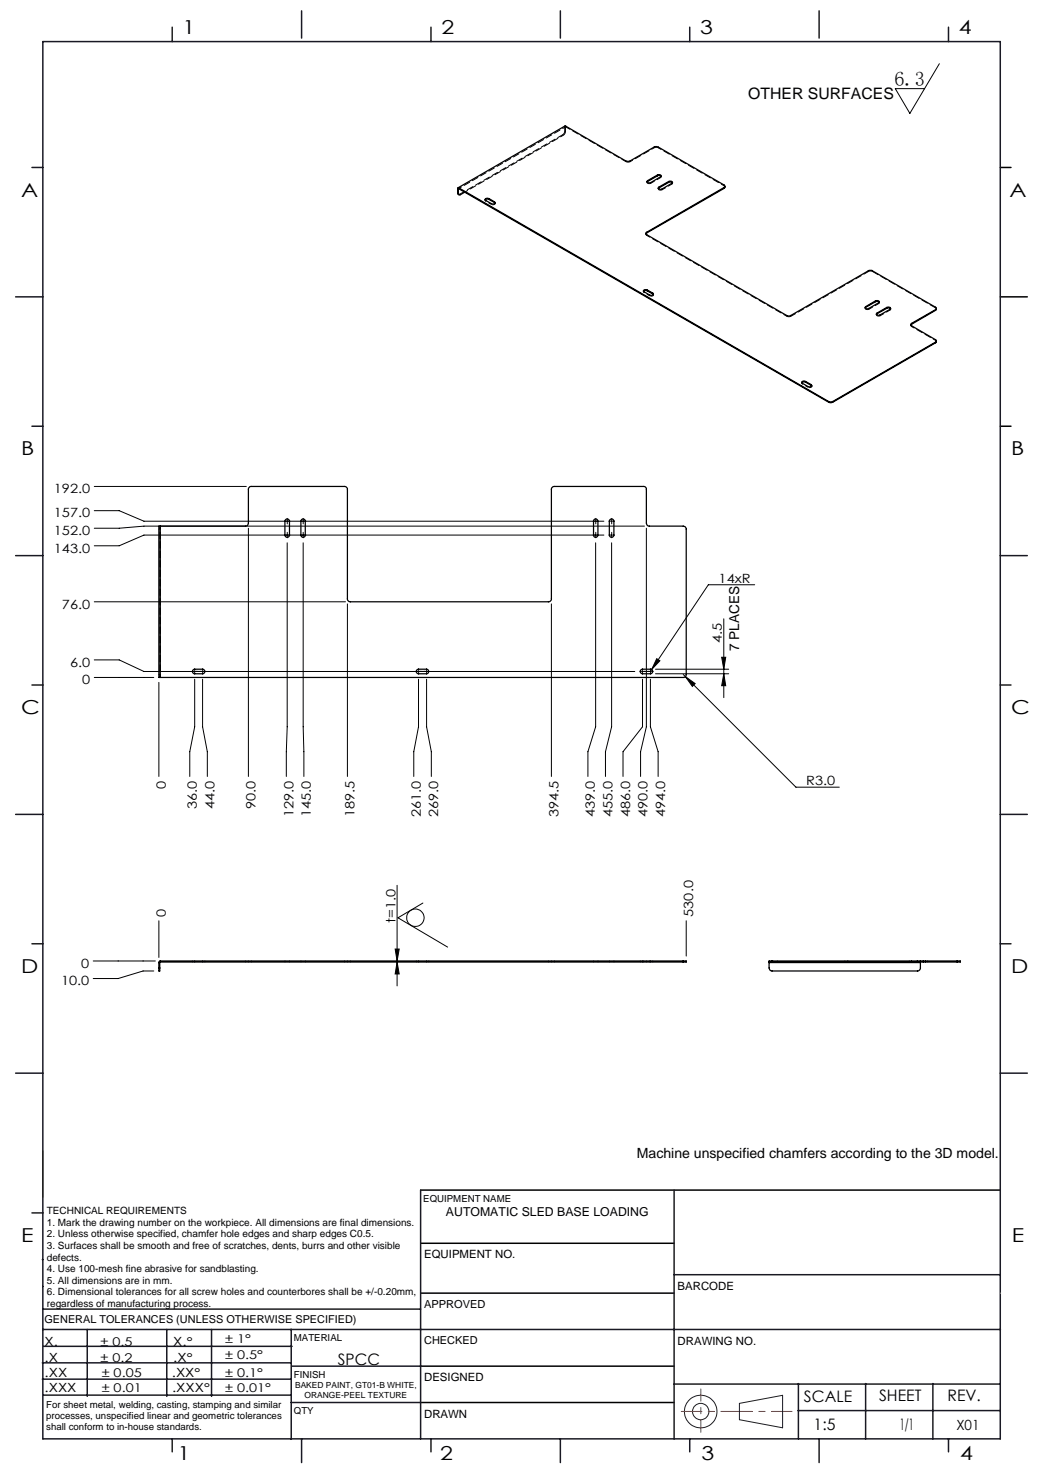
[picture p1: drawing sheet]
<svg xmlns="http://www.w3.org/2000/svg" width="210mm" height="297mm" viewBox="0 0 210 297" stroke-linecap="round" stroke-linejoin="round" font-family="sans-serif">
<g fill="none" stroke="#000" stroke-width=".2">
<path d="M188.8 12.8l-6 10-2.9-5h5.9M18.9 97.8h30.6M18.9 102.6h5.1l4.9 2.1h92.5M49.9 106.1v49.9M57.7 107.5v.1M57.7 109.1v36.9l-.2 10M60.9 109.1v36.9l.2 10M60.9 107.5v.1M119.7 107.5v.1M119.7 109.1v36.9l-1.6 5.1v4.9M121.4 107.5h-92.5l-4.9 2.2h-5.1M122.8 107.5h.2"/>
<path d="M122.9 107.5v.1M122.9 109.1v36.9l-1.2 5.1v4.9M129.5 105.7h-100.6l-4.9 .4h-5.1M129.9 106.1v39.9l-1.2 5.1v4.9M151.7 117.5h-9.4l-11.3 17M18.9 132.6h5.1l4.9 2.3h98.7M18.9 136.1h12M18.9 120.9h50.5M31.9 137.1v18.9M39.1 134.8v.2M39.1 136.5v9.5l-1 5.1v4.9M40.7 136.5v9.5l1 5.1v4.9"/>
<path d="M69.8 121.4v34.6M84.1 134.8v.2M84.1 136.5v9.5l-1 5.1v4.9M85.7 136.5v9.5l1 5.1v4.9M110.8 121.4v34.6M129 134.9h.2M129.1 134.8v.2M129.1 136.5v9.5l-3.9 5.1v4.9M130.7 136.5v9.5l1.6 5.1v4.9M131 134.5l-.3 .4M131.7 134.5h14.7M131.7 135.4h14.7"/>
<path d="M132 132.4l.6 .4-1.6 1.7zM137.3 135.5l22.6 22.7h8.8M137.7 136l2 1.4-.6 .5zM145 132.1h.8l-.3 2.4zM145.5 135.4l.3 2.4h-.8zM145.5 124.4v15.8M79.8 177.9v20.2M18.7 193.1h12.5M30.9 195.1h-2.1l-5.1 1.5h-5M31.9 185v7.4M79.4 190.7h.8l-.4 2.4zM79.8 193.3l.4 2.4h-.8z"/>
<path d="M85 181.5l-5 2.9 10 5.9M137.9 185v7.1"/>
<circle cx="83.5" cy="184.4" r="1.75"/>
</g>
<g fill="none" stroke="#191924" stroke-width=".2">
<path d="M8.6 231.2v9.4M148.6 282l8.7-1.6v6.5l-8.7-1.6z"/>
<circle cx="140.8" cy="283.7" r="3.3"/>
<circle cx="140.8" cy="283.7" r="1.64"/>
</g>
<g fill="none" stroke="#000" stroke-width=".2" stroke-dasharray="15.2 1.3 1.3 1.3">
<path d="M57.5 107.5h-.3M57.5 104.7h-.3M57.7 107.3v-.3M57.7 107.7v.4M57.7 104.7v-.1M57.7 104.7h-.1M57.7 104.7v.1M57.7 104.7h.1M57.7 104.5v-.3M57.7 104.9v.4M57.9 107.5h.4M57.9 104.7h.4"/>
<path d="M60.7 107.5h-.3M60.7 104.7h-.3M60.9 107.3v-.3M60.9 107.7v.4M60.9 104.7v-.1M60.9 104.7h-.1M60.9 104.7v.1M60.9 104.7h.1M60.9 104.5v-.3M60.9 104.9v.4M61.1 107.5h.4M61.1 104.7h.4"/>
<path d="M119.5 107.5h-.3M119.5 104.7h-.3M119.7 107.3v-.3M119.7 107.7v.4M119.7 104.7v-.1M119.7 104.7h-.1M119.7 104.7v.1M119.7 104.7h.1M119.7 104.5v-.3M119.7 104.9v.4M119.9 107.5h.4M119.9 104.7h.4"/>
<path d="M122.7 107.5h-.3M122.7 104.7h-.3M122.9 107.3v-.3M122.9 107.7v.4M122.9 104.7v-.1M122.9 104.7h-.1M122.9 104.7v.1M122.9 104.7h.1M122.9 104.5v-.3M122.9 104.9v.4M123.1 107.5h.4M123.1 104.7h.4"/>
<path d="M38.9 134.9h-.3M39.1 134.7v-.3M39.1 135.1v.4M39.3 134.9h.4M39.3 134.9h1.2M40.5 134.9h-.3M40.7 134.9v-.1M40.7 134.9h-.1M40.7 134.9v.1M40.7 134.9h.1M40.7 134.7v-.3M40.7 135.1v.4"/>
<path d="M40.9 134.9h.4M83.9 134.9h-.3M84.1 134.7v-.3M84.1 135.1v.4M84.3 134.9h.4M84.3 134.9h1.2M85.5 134.9h-.3M85.7 134.9v-.1M85.7 134.9h-.1M85.7 134.9v.1M85.7 134.9h.1M85.7 134.7v-.3"/>
<path d="M85.7 135.1v.4M85.9 134.9h.4M128.9 134.9h-.3M129.1 134.7v-.3M129.1 135.1v.4M129.3 134.9h.4M129.3 134.9h1.2M130.5 134.9h-.3M130.7 134.9v-.1M130.7 134.9h-.1M130.7 134.9v.1M130.7 134.9h.1"/>
<path d="M130.7 134.7v-.3M130.7 135.1v.4M130.9 134.9h.4"/>
</g>
<path d="M201 33.7h2.2M201 59.7h5.4M201 85.7h2.2M84.5 239.1h116.5M84.6 259.9h50.9M84.6 249.8h50.9M84.6 274.5h50.9M84.5 281.8h51" fill="none" stroke="#000" stroke-width=".3"/>
<path d="M136.9 283.6h22.3" fill="none" stroke="#f00" stroke-width=".2" stroke-dasharray="6.3 1.3 1.3 1.3" stroke-dashoffset="2.2"/>
<path d="M140.8 287.8v-8.7" fill="none" stroke="#f00" stroke-width=".2" stroke-dasharray="6.3 1.3 1.3 1.3" stroke-dashoffset="3.9"/>
<g fill="none" stroke="#191924" stroke-width=".3">
<path d="M8.6 8.4h192.4v280.7h-192.4zM34.6 5.5v2.9M60.6 2.2v5.5M86.6 5.5v2.9M112.6 2.2v5.5M138.6 5.5v2.9M164.6 2.2v5.5M190.6 5.5v2.9M6.4 33.7h2.2M3.1 59.7h5.5M6.4 85.7h2.2M3.1 111.7h5.5"/>
<path d="M201 111.7h5.4M6.4 137.7h2.2M201 137.7h2.2M3.1 163.7h5.5M201 163.7h5.4M6.4 189.6h2.2M201 189.6h2.2M3.1 215.6h5.5M201 215.6h5.4M84.5 239.1v50M135.5 239.1v50M6.4 243.7h2.2"/>
<path d="M8.5 253.1h.1M8.6 258.5h.1M135.5 256.1h65.5M8.5 277.1h49.9M8.5 273.9h49.9M8.6 267.2h192.4M8.6 263.1h75.9M8.8 270.5h49.9M17.5 267.2v13.4M33.5 267.2v13.4M42.5 267.2v13.4M58.5 267.2v22"/>
<path d="M58.6 274.5h26M135.5 278.1h65.5M160.4 278v11.1M174 278v11.1M187.5 278v11.1M8.8 280.3h49.7M34.6 289.1v2.6M58.5 281.8h26M60.6 289.1v4.8M86.6 289.1v2.6M112.6 289.1v4.8M138.6 289.1v2.6"/>
<path d="M160.4 283.5h40.5M164.6 289.1v4.8M190.6 289.1v2.6"/>
</g>
<path d="M201 259.9h.1" fill="none" stroke="#c0c0c0" stroke-width=".2"/>
<g fill="#000">
<path d="M137.7 136l1.4 1.9 .6-.5zM132 132.4l-1 2.1 1.6-1.7z"/>
<path d="M79.4 190.7h.8l-.4 2.4zM79.8 193.3l.4 2.4h-.8zM145 132.1h.8l-.3 2.4zM145.5 135.4l.3 2.4h-.8z"/>
</g>
<g fill="none" stroke="#000" stroke-width=".25">
<path d="M92 37.7l21.5-12.4 12.5 7.1 .6-.1 4.9-2.8 .8 .1 13.3 7.7v.3l-15.6 9.1a.26 .26 0 0 0-.2 .2 .26 .26 0 0 0 .2 .3l28.4 16.3 .5-.1 15.8-9.1 .6 .1 12.7 7.3a.26 .26 0 0 1 .2 .3 .26 .26 0 0 1-.2 .2l-4.8 2.8a.26 .26 0 0 0-.2 .2 .26 .26 0 0 0 .2 .3l4.8 2.8a.26 .26 0 0 1 .2 .2 .26 .26 0 0 1-.2 .3l-20.6 11.9h-.7l-74.7-43v1.2l.3 .3M93.4 38.6l-.9 .5a.26 .26 0 0 1-.3 0 .26 .26 0 0 1-.1-.2l.1-1 74.5 43 .7-.1 20.7-11.9 .1-.4M97.6 39.9h.6l1.2 .7v.2l-.2 .2-.5-.1-1.1-.6-.1-.2zM130 36.4l2.3-1.3 .5 .1v.3l-2 1.2h-.7zM132.4 37.6l2.1-1.2 .6 .1v.3l-2.1 1.2h-.6l-.1-.2zM132.9 35.5l-.6-.2-2.3 1.3M135.1 36.8l-.6-.2-2.2 1.3M145.7 37.4l-.2 .4-15.7 9.2M97.5 40.2l.6-.2 1.4 .8M129.3 58.5l.6-.1 1.4 .8M129.3 58.3l.6-.1 1.3 .7 .1 .2-.1 .2h-.6l-1.3-.7zM161.1 76.9l.5-.2 .3 .1 1.2 .8"/>
<path d="M161.2 76.7l.4-.2 .3 .2 1.1 .6 .1 .3-.4 .1h-.3l-1.2-.7-.1-.2zM173.9 61.7l2-1.2 .3-.1 .5 .2-.1 .3-2.2 1.2-.4-.1zM176.2 62.9l2-1.1 .3-.1 .4 .2v.3l-2.2 1.2-.5-.1-.1-.2zM176.7 60.7l-.6-.1-2.3 1.3M179 62.1l-.6-.2-2.3 1.3M188.2 62l-.1 .3-5.1 3M32.2 105.7h17.1a.6 .6 0 0 0 .6-.6v-6.7a.6 .6 0 0 1 .6-.6h18.7a.6 .6 0 0 1 .6 .6v21.9a.6 .6 0 0 0 .6 .6h39.8a.6 .6 0 0 0 .6-.6v-21.9a.6 .6 0 0 1 .6-.6h17.9a.55 .55 0 0 1 .6 .6v6.7a.6 .6 0 0 0 .6 .6h6.8a.6 .6 0 0 1 .6 .6v29.2a.6 .6 0 0 1-.6 .6h-105.1M32.2 105.7h-.3v30.4h.3M32.2 105.7v30.4M57.4 104.4l.3-.1 .4 .3 .1 2.9a.46 .46 0 0 1-.5 .5 .46 .46 0 0 1-.4-.5v-2.8zM60.6 104.4l.3-.1 .4 .3v2.9a.44 .44 0 0 1-.4 .5 .44 .44 0 0 1-.4-.5v-2.8zM119.4 104.4l.3-.1 .4 .3 .1 2.9a.44 .44 0 0 1-.5 .5 .44 .44 0 0 1-.4-.5z"/>
<path d="M122.6 104.4l.3-.1 .4 .3 .1 2.9a.46 .46 0 0 1-.5 .5 .46 .46 0 0 1-.5-.5v-2.8zM38.8 134.6l.3-.1h1.6a.46 .46 0 0 1 .5 .4 .46 .46 0 0 1-.5 .5h-1.8l-.2-.5zM83.8 134.6l.3-.1h1.6a.46 .46 0 0 1 .4 .4 .46 .46 0 0 1-.4 .5h-1.8l-.3-.5zM128.8 134.6l.3-.1h1.6a.46 .46 0 0 1 .5 .4 .46 .46 0 0 1-.5 .5h-1.8l-.2-.5zM31.9 194.5v.6h.2v-.6M31.9 194.5h.2M31.9 193.4v1.1M31.9 193.4h.2M32.1 193.4v1.1M32.2 193.1l-.3 .3M32.2 193.3l-.1 .1M32.2 193.3h105.1"/>
<path d="M32.2 193.1v.2M32.2 193.1h105.1M137.3 193.1h.6v.2h-.6M137.3 193.1v.2M154.6 193.3h.6M154.6 193.3v.1M154.6 193.4v1.1a.6 .6 0 0 0 .6 .6h29.2a.6 .6 0 0 0 .6-.6v-1.1M154.6 193.4h30.4M155.2 193.1h-.2a.3 .3 0 0 0-.3 0 .3 .3 0 0 0-.1 .2M155.2 193.3h29.2M155.2 193.1h29.2M155.2 193.1v.2"/>
<path d="M184.4 193.3h.6M184.4 193.1h.6M184.4 193.1v.2M185 193.3h.6M185 193.1h.6M185 193.3v.1M185 193.1v.2M185.6 193.3h6.8M185.6 193.1h6.8M185.6 193.1v.2M192.4 193.1h.6v.2h-.6M192.4 193.1v.2"/>
</g>
<g fill="none" stroke="#000" stroke-width=".2" stroke-dasharray="1.3 .6">
<path d="M92.1 39h.3M113.6 25.3l-.1 .2M113.7 25.5h-.1M130 36.5v.1M132.3 37.8v.1M132.9 35.4l-.1 .3M132.9 35.5v-.2M135.1 36.7l-.1 .3M135.2 36.8v-.2M145.5 37.3l.2 .3M97.5 40.1v.1M97.6 40.4l-.1-.2"/>
<path d="M99.5 40.9v-.2M129.3 58.4v.2M129.4 58.8l-.1-.3M129.8 46.9v.2M129.8 47l.2 .3M131.3 59.3v-.2M175.4 54.6l12.6 7.3M161.1 76.8v.2M161.3 77.2l-.2-.3M163.2 77.6v-.1M173.9 61.8v.2M176.1 63.1v.2"/>
<path d="M176.7 60.7l-.1 .3M176.7 60.8v-.2M179 62l-.1 .3M179 62.1v-.1M183 65.2v.2M183.2 65.6l-.1-.3M188.2 68.6l-.2-.2M188.2 62.1l-.2-.2M32.1 106.3h-.2M31.9 135.5h.2M31.9 194.5h.2M32.1 193.4h-.2"/>
<path d="M32.2 193.3v-.2M38.7 193.1v.2M39.1 193.3v-.2M40.7 193.3v-.2M41.2 193.3v-.2M49.3 193.3v-.2M49.9 193.1v.2M50.5 193.1v.2M57.3 193.3v-.2M58.2 193.3v-.2M60.5 193.3v-.2M61.4 193.3v-.2"/>
<path d="M69.2 193.1v.2M69.8 193.1v.2M70.4 193.3v-.2M83.7 193.1v.2M84.1 193.3v-.2M85.7 193.3v-.2M86.2 193.3v-.2M110.2 193.1v.2M110.8 193.3v-.2M111.4 193.3v-.2M119.3 193.3v-.2M120.2 193.3v-.2"/>
<path d="M122.5 193.3v-.2M123.4 193.3v-.2M128.7 193.1v.2M129.1 193.3v-.2M129.3 193.3v-.2M129.9 193.3v-.2M130.5 193.1v.2M130.7 193.3v-.2M131.2 193.3v-.2M137.3 193.3v-.2M155.3 193.3v-.2M156.2 193.3v-.2"/>
<path d="M169.8 193.1v.2M170.4 193.3v-.2M170.4 193.1v.2M182.7 193.1v.2M183.2 193.3v-.2M185.6 193.1v.2M186 193.3v-.2M186.4 193.3v-.2M192.4 193.1v.2M192.4 193.3v-.2"/>
</g>
<path d="M131.4 29.7l-4.8 2.8M98.7 41.1l-1.1-.7M130.6 59.4l-1.2-.6M162.4 77.8l-1.1-.6M188 68.4l-4.8-2.8M32.1 105.7v30.4M32.2 136.1v-30.4M154.6 193.4h30.4" fill="none" stroke="#000" stroke-width=".2" stroke-dasharray="1.3 .6" stroke-dashoffset=".7"/>
<path d="M130.8 36.8l-.5 .1-.3-.2v-.1M133 38.1l-.4 .1-.3-.2v-.1M99.5 40.8v.2l-.3 .1h-.5M131.3 59.2v.2l-.2 .1-.5-.1M163.1 77.5v.2l-.2 .2-.5-.1M174.6 62.1l-.5 .1-.2-.2v-.1M176.9 63.4l-.5 .1-.3-.1v-.2" fill="none" stroke="#000" stroke-width=".2" stroke-dasharray="1.3 .6" stroke-dashoffset=".5"/>
<path d="M113.1 27.1l.3-.3 .1-.4M113.5 26.4v-.9M113.6 26.4v-.9M113.6 26.4l-.1 .5-.3 .3M126.6 32.5l-.4 .1-.4-.1M132.3 29.7l-.4-.1-.5 .1M132.8 35.7l-2 1.1M135 37l-2 1.1M174.5 54.6l.4-.1 .5 .1M158.1 63.5l.4 .1 .5-.1M176.6 61l-2 1.1M178.9 62.3l-2 1.1" fill="none" stroke="#000" stroke-width=".2" stroke-dasharray="1.3 .6" stroke-dashoffset=".4"/>
<path d="M159 63.5l15.5-8.9" fill="none" stroke="#000" stroke-width=".2" stroke-dasharray="1.3 .6" stroke-dashoffset=".2"/>
<path d="M93.4 38.6l19.8-11.4M113.7 25.5l-21.5 12.4M132.3 29.7l13.2 7.6M130 47.3l28.1 16.2" fill="none" stroke="#000" stroke-width=".2" stroke-dasharray="1.3 .6" stroke-dashoffset=".6"/>
<path d="M92.4 39l20.7-11.9" fill="none" stroke="#000" stroke-width=".2" stroke-dasharray="1.3 .6" stroke-dashoffset=".1"/>
<path d="M125.8 32.5l-12.1-7" fill="none" stroke="#000" stroke-width=".2" stroke-dasharray="1.3 .6" stroke-dashoffset=".3"/>
<text font-size="4.1" x="179.7" y="17.2">6.3</text>
<g font-size="3.9">
<text x="36.7" y="6.9">1</text>
<text x="88.7" y="6.9">2</text>
<text x="140.7" y="6.9">3</text>
<text x="192.7" y="6.9">4</text>
<text x="4.2" y="39.5">A</text>
<text x="202.9" y="39.5">A</text>
<text x="4.2" y="91.5">B</text>
<text x="203.2" y="91.5">B</text>
<text x="4.2" y="143.5">C</text>
<text x="203.2" y="143.5">C</text>
<text x="4.2" y="195.5">D</text>
<text x="203.2" y="195.5">D</text>
<text x="4.2" y="249.6">E</text>
<text x="203.3" y="249.6">E</text>
<text x="35.7" y="293.4">1</text>
<text x="88.4" y="293.4">2</text>
<text x="141" y="293.4">3</text>
<text x="193" y="293.4">4</text>
</g>
<g font-size="3.2">
<text x="150.4" y="20">OTHER SURFACES</text>
<text x="67.9" y="274.2">SPCC</text>
<text x="161.6" y="281.7">SCALE</text>
<text x="176.7" y="281.5">SHEET</text>
<text x="190.4" y="281.5">REV.</text>
<text x="163.5" y="287.3">1:5</text>
<text x="180.8" y="287.3">1/1</text>
</g>
<g font-size="2.8">
<text x="128" y="232.7">Machine unspecified chamfers according to the 3D model.</text>
<text x="192.2" y="287.3">X01</text>
</g>
<text font-size="2.7" x="148.6" y="130.9" transform="rotate(-90 148.6 130.9)">7 PLACES</text>
<g font-size="2.6">
<text x="10.8" y="99.1">192.0</text>
<text x="10.8" y="104">157.0</text>
<text x="10.8" y="107.5">152.0</text>
<text x="10.8" y="111">143.0</text>
<text x="144.4" y="117.1">14xR</text>
<text x="12.5" y="122.3">76.0</text>
<text x="145.1" y="129.2" transform="rotate(-90 145.1 129.2)">4.5</text>
<text x="14.1" y="134">6.0</text>
<text x="16.5" y="137.5">0</text>
<text x="33.3" y="158.5" transform="rotate(-90 33.3 158.5)">0</text>
<text x="162" y="157.8">R3.0</text>
<text x="39.5" y="162.5" transform="rotate(-90 39.5 162.5)">36.0</text>
<text x="43.1" y="162.5" transform="rotate(-90 43.1 162.5)">44.0</text>
<text x="51.3" y="162.5" transform="rotate(-90 51.3 162.5)">90.0</text>
<text x="58.9" y="164.2" transform="rotate(-90 58.9 164.2)">129.0</text>
<text x="62.5" y="164.2" transform="rotate(-90 62.5 164.2)">145.0</text>
<text x="71.2" y="164.2" transform="rotate(-90 71.2 164.2)">189.5</text>
<text x="84.5" y="164.2" transform="rotate(-90 84.5 164.2)">261.0</text>
<text x="88.1" y="164.2" transform="rotate(-90 88.1 164.2)">269.0</text>
<text x="112.2" y="164.2" transform="rotate(-90 112.2 164.2)">394.5</text>
<text x="119.6" y="164.2" transform="rotate(-90 119.6 164.2)">439.0</text>
<text x="123.1" y="164.2" transform="rotate(-90 123.1 164.2)">455.0</text>
<text x="126.6" y="164.2" transform="rotate(-90 126.6 164.2)">486.0</text>
<text x="130.1" y="164.2" transform="rotate(-90 130.1 164.2)">490.0</text>
<text x="133.7" y="164.2" transform="rotate(-90 133.7 164.2)">494.0</text>
<text x="33.3" y="184.2" transform="rotate(-90 33.3 184.2)">0</text>
<text x="79.5" y="185.5" transform="rotate(-90 79.5 185.5)">t=1.0</text>
<text x="139.3" y="184.2" transform="rotate(-90 139.3 184.2)">530.0</text>
<text x="16.3" y="194.5">0</text>
<text x="12.3" y="198">10.0</text>
</g>
<g font-size="2.5">
<text x="89.6" y="244.4">AUTOMATIC SLED BASE LOADING</text>
<text x="8.9" y="273.6">.X</text>
<text x="8.9" y="270.4">X.</text>
<text x="34.8" y="273.7">.X°</text>
<text x="34.8" y="270.5">X.°</text>
<text x="9" y="276.7">.XX</text>
<text x="9" y="279.7">.XXX</text>
<text x="34.5" y="276.7">.XX°</text>
<text x="34.6" y="279.8">.XXX°</text>
</g>
<g font-size="2.4">
<text x="45.2" y="270">± 1°</text>
<text x="20.2" y="270.4">± 0.5</text>
<text x="20.2" y="273.7">± 0.2</text>
<text x="45.2" y="273.2">± 0.5°</text>
<text x="20.4" y="279.7">± 0.01</text>
<text x="20.4" y="276.7">± 0.05</text>
<text x="45.2" y="276.7">± 0.1°</text>
<text x="45.2" y="279.7">± 0.01°</text>
</g>
<g font-size="2.3">
<text x="85.2" y="252.9">EQUIPMENT NO.</text>
<text x="136.2" y="259.2">BARCODE</text>
<text x="136.2" y="270.2">DRAWING NO.</text>
<text x="85.2" y="277.6">DESIGNED</text>
<text x="85.2" y="284.9">DRAWN</text>
</g>
<g font-size="2.2">
<text x="85.2" y="262.8">APPROVED</text>
<text x="8.9" y="265.9">GENERAL TOLERANCES (UNLESS OTHERWISE SPECIFIED)</text>
<text x="85.2" y="270.1">CHECKED</text>
</g>
<g font-size="2">
<text x="9.4" y="244">TECHNICAL REQUIREMENTS</text>
<text x="9.4" y="246.3">1. Mark the drawing number on the workpiece. All dimensions are final dimensions.</text>
<text x="9.4" y="248.6">2. Unless otherwise specified, chamfer hole edges and sharp edges C0.5.</text>
<text x="9.4" y="251">3. Surfaces shall be smooth and free of scratches, dents, burrs and other visible</text>
<text x="9.4" y="253.3">defects.</text>
<text x="9.4" y="255.6">4. Use 100-mesh fine abrasive for sandblasting.</text>
<text x="9.4" y="258">5. All dimensions are in mm.</text>
<text x="9.4" y="260.3">6. Dimensional tolerances for all screw holes and counterbores shall be +/-0.20mm,</text>
<text x="9.4" y="262.6">regardless of manufacturing process.</text>
</g>
<g font-size="1.9">
<text x="85.1" y="241.5">EQUIPMENT NAME</text>
<text x="59.1" y="269.5">MATERIAL</text>
<text x="59.1" y="276.9">FINISH</text>
<text x="9.3" y="282.9">For sheet metal, welding, casting, stamping and similar</text>
<text x="9.3" y="285.2">processes, unspecified linear and geometric tolerances</text>
<text x="9.3" y="287.4">shall conform to in-house standards.</text>
<text x="59.1" y="284.2">QTY</text>
</g>
<g font-size="1.7">
<text x="59.3" y="279">BAKED PAINT, GT01-B WHITE,</text>
<text x="61.2" y="280.9">ORANGE-PEEL TEXTURE</text>
</g>
</svg>
